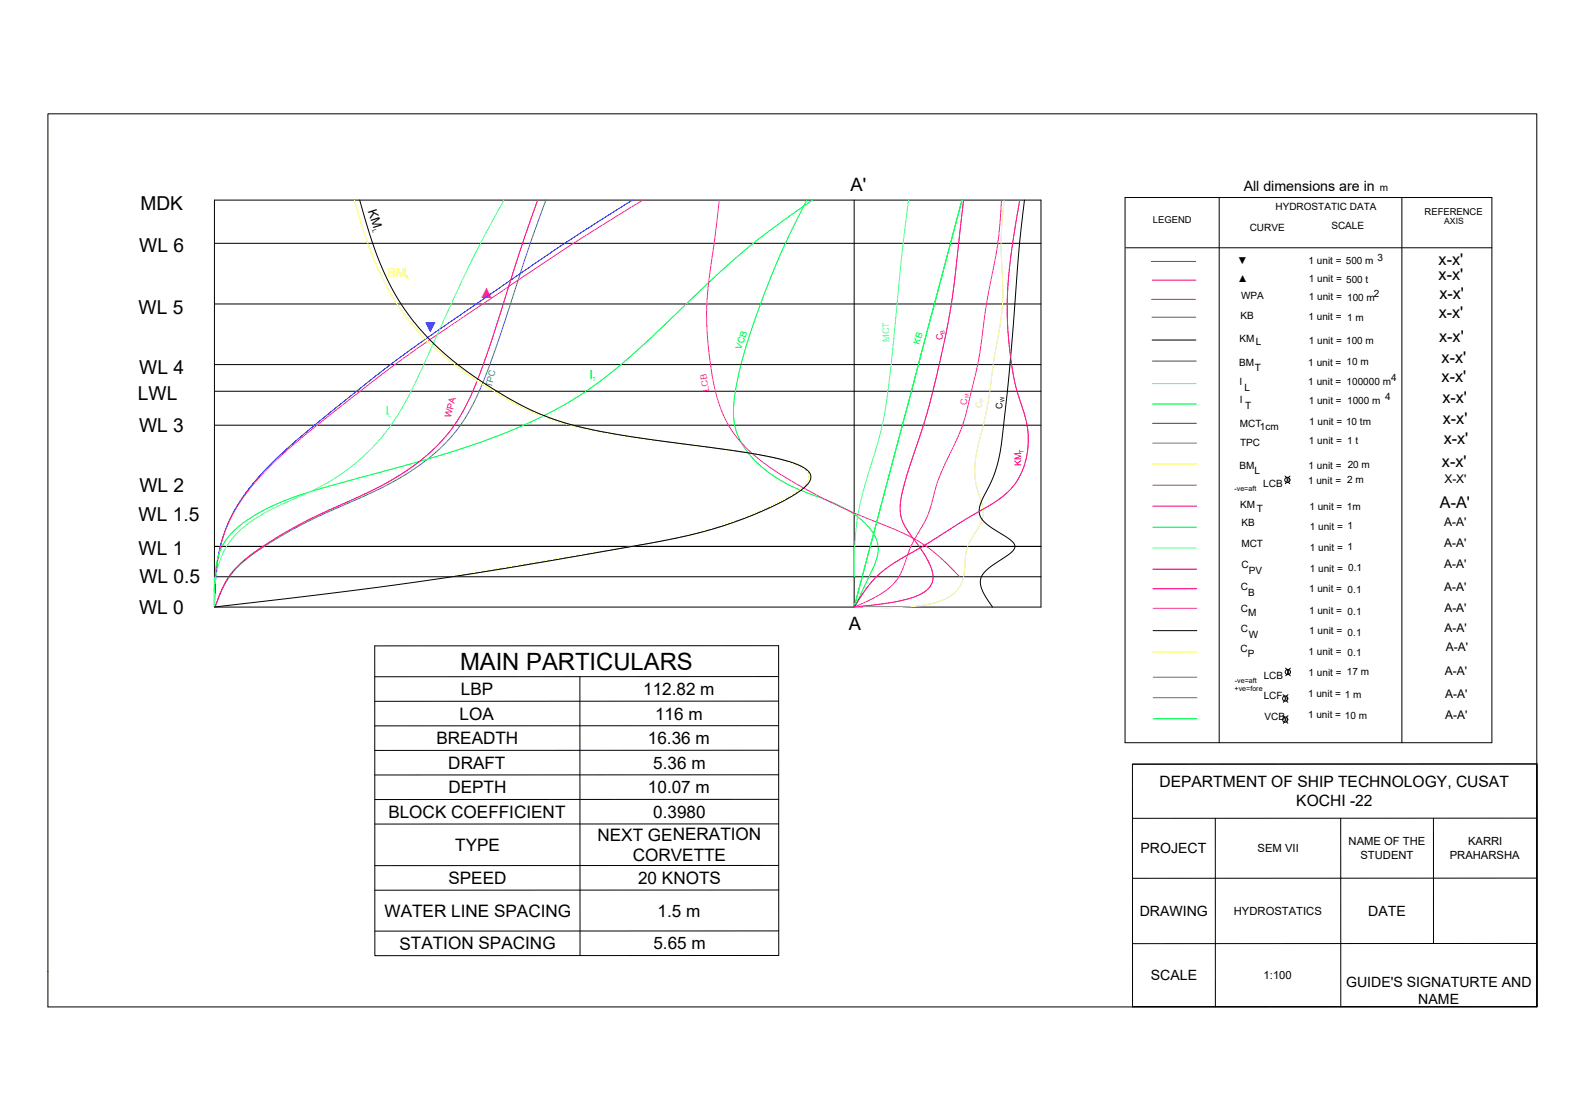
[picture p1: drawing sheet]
<svg xmlns="http://www.w3.org/2000/svg" width="420mm" height="297mm" viewBox="0 0 420 297" stroke-linecap="round" stroke-linejoin="round" font-family="sans-serif">
<!-- layer: 0 -->
<g fill="none" stroke="#000" stroke-width=".27">
<path d="M57.1 53.2h219.9v108.2h-219.9zM95.7 53.2a99.4 99.4 0 0 0 9.5 25.1 71.3 71.3 0 0 0 25.2 24.6 77.1 77.1 0 0 0 32.9 12.4l10.3 1.6 20.6 2.8 8.9 1.4a30.2 30.2 0 0 1 11.5 3.7 2.53 2.53 0 0 1 0 4.4 41.2 41.2 0 0 1-11.8 6.7 129.3 129.3 0 0 1-32.3 9 1427.3 1427.3 0 0 1-113.4 16.5M227.3 53.2v108.2M272.6 53.2l-.4 3.7a583.9 583.9 0 0 0-2.8 33 314.4 314.4 0 0 1-3.8 32.8 41.4 41.4 0 0 1-4.4 10.5 4.5 4.5 0 0 0 1.5 6.3l5.9 3.9a2.14 2.14 0 0 1 1.4 2.4l-1.2 1.3-4.8 3.3a5.5 5.5 0 0 0-3.1 4.2 10.2 10.2 0 0 0 2.6 5.9l.6 .9M299.4 52.5h97.6v145h-97.6zM324.4 52.5v145M373 52.5v145M57.1 64.7h219.9M299.5 65.9h97.5M57.1 97h219.9M57.1 80.8h219.9M306.6 90.4h11.6"/>
<path d="M57.1 104h219.9M57.1 113.1h219.9M57.1 153.4h219.9M57.1 145.3h219.9M306.8 167.7h11.7M408.9 203.2v-172.9h-396.2v237.5h288.7M409 203.2v64.5"/>
</g>
<path d="M145.3 53.2a717.7 717.7 0 0 0-12.6 37l-1.5 4.4a66.8 66.8 0 0 1-10.2 20.5 62.3 62.3 0 0 1-22.4 16.1l-2.1 .9a162.1 162.1 0 0 0-22.7 11 43.2 43.2 0 0 0-11.9 9.2l-2.2 3.3-2.5 5.8M306.7 117.8h11.7M306.9 185.5h11.6" fill="none" stroke="#2776bb" stroke-width=".27"/>
<path d="M214.7 53.2a213.6 213.6 0 0 0-18.3 47 31 31 0 0 0-.9 12.8 22.3 22.3 0 0 0 10.3 13.5 58.2 58.2 0 0 0 14.3 6.6 23.2 23.2 0 0 1 12.8 9.6 8.9 8.9 0 0 1-.6 8.3l-4.8 10.4M216.2 53.2a208.9 208.9 0 0 0-34 28 302.8 302.8 0 0 1-17.3 16.1 114 114 0 0 1-38.6 20.9l-1.5 .5a582.8 582.8 0 0 1-36.4 10.4 75.4 75.4 0 0 0-20.6 7.9 20 20 0 0 0-9.1 9.2 33.5 33.5 0 0 0-1.7 13.7l.1 1.5M256 53.2l-28.7 108.2M306.7 107.4h11.6M306.7 140.2h11.7M306.9 191.1h11.6" fill="none" stroke="#0f0" stroke-width=".27"/>
<!-- layer: PDF_Geometry -->
<g fill="none" stroke="#000" stroke-width=".27">
<path d="M341.9 126.6l.3 .2a1.19 1.19 0 0 1-.2 1.8M343.3 126.6l-.3 .2a1.19 1.19 0 0 0 .2 1.8M342.1 177.7l.2 .2a1.19 1.19 0 0 1-.2 1.8M343.4 177.7l-.3 .2a1.19 1.19 0 0 0 .2 1.8M341.4 184.7l.3 .3a1.18 1.18 0 0 1-.2 1.8M341.4 190.3l.3 .3a1.18 1.18 0 0 1-.2 1.8M342.7 184.7l-.2 .3a1.18 1.18 0 0 0 .2 1.8M342.7 190.3l-.2 .3a1.18 1.18 0 0 0 .2 1.8"/>
<circle cx="342.6" cy="127.6" r=".69"/>
<circle cx="342.7" cy="178.7" r=".69"/>
<circle cx="342" cy="185.8" r=".69"/>
<circle cx="342" cy="191.4" r=".69"/>
</g>
<!-- layer: 0 -->
<path d="M168.3 53.2l-4.3 2.7a1249 1249 0 0 0-60.4 41.3l-17.7 14.1a117.7 117.7 0 0 0-19.3 18.2 40.8 40.8 0 0 0-9.3 25.6l-.2 6.3M306.5 69.5h11.6" fill="none" stroke="#00f" stroke-width=".27"/>
<path d="M171.1 53.2l-4.4 2.7a1294.3 1294.3 0 0 0-61.7 41.1l-18.1 14.1a122 122 0 0 0-19.8 18.1 40.9 40.9 0 0 0-9.9 27.1l-.1 5.1M191.4 53.2l-1.5 12.6a125.2 125.2 0 0 0-1.8 15.7 89 89 0 0 0 3.3 26.1 31.4 31.4 0 0 0 12.9 16.3 150.6 150.6 0 0 0 33.2 16.6 41.3 41.3 0 0 1 16.3 11.3l1.5 1.6M266.5 53.2l-.7 9.3-1.2 7.3a238.4 238.4 0 0 0-4 24.8l-.9 4.6-3.4 13.5a81.6 81.6 0 0 1-5 11l-.4 .9a53.5 53.5 0 0 0-3.4 10.6l-1 2.6-1.3 2.4a37.8 37.8 0 0 0-5 11.1 13.9 13.9 0 0 1-7.5 7.6l-5.4 2.5M306.6 74.5h11.6M306.8 161.8h11.6" fill="none" stroke="#f0f" stroke-width=".27"/>
<path d="M306.5 79.6h11.6" fill="none" stroke="#ed1f24" stroke-width=".27"/>
<path d="M306.5 84.3h11.7" fill="none" stroke="#4554a5" stroke-width=".27"/>
<path d="M306.7 96h11.6" fill="none" stroke="#642165" stroke-width=".27"/>
<path d="M134.1 53.2l-5.2 9.5-4.9 9.6-10.8 23.6a84.5 84.5 0 0 1-11.1 19.8 56.5 56.5 0 0 1-23.7 16.9 48.7 48.7 0 0 0-14.5 8.4 21.1 21.1 0 0 0-6.8 16.1v4.3M241.8 53.2a1103.8 1103.8 0 0 0-4.7 44.2 111.8 111.8 0 0 1-6.3 29.4 69.2 69.2 0 0 0-3.5 23.4v3.2M306.6 102h11.7M306.7 145.8h11.7" fill="none" stroke="#0ff" stroke-width=".27"/>
<path d="M306.7 112.6h11.6" fill="none" stroke="#136734" stroke-width=".27"/>
<path d="M143.1 53.2l-4.5 12.9-4.2 13a210.8 210.8 0 0 1-9.4 26.8 46.8 46.8 0 0 1-20.1 21.4l-5 2.7-8.3 3.9a134.7 134.7 0 0 0-13.3 6.3 66.2 66.2 0 0 0-15.9 11.2l-1.4 1.8-1.1 1.9-2.7 6.3M256.4 53.2l-.9 7.9a257.6 257.6 0 0 1-14.3 65.5l-.2 1a18.3 18.3 0 0 0-1.1 10.3l.9 2.1 2.3 3.3a22.3 22.3 0 0 1 5.1 9.4 5 5 0 0 1-3.4 5.4 40.2 40.2 0 0 1-13.3 2.9l-4.2 .4a31 31 0 0 1 8.4-10.1 88.5 88.5 0 0 1 10.6-6.4l9.4-6.1 5.4-3.1a23.5 23.5 0 0 0 9.4-7.7 22.4 22.4 0 0 0 1.4-20.2 83.3 83.3 0 0 1-3.9-27.2v-1a173.4 173.4 0 0 1 3.3-26.4M306.7 134.6h11.7M306.7 151.4h11.7M306.8 156.5h11.6" fill="none" stroke="#f00" stroke-width=".27"/>
<path d="M94.3 53.2a108.5 108.5 0 0 0 8 21.9 67.4 67.4 0 0 0 23.7 25.5 83.6 83.6 0 0 0 22 11.3 157.7 157.7 0 0 0 27.8 5.4l11.2 1.4a130.9 130.9 0 0 1 23.7 4.4 6.7 6.7 0 0 1 4.6 3.2 3.8 3.8 0 0 1-2 3.6 81.3 81.3 0 0 1-24.7 11l-5.6 1.5a1506.4 1506.4 0 0 1-54.8 9.6l-7.8 1.4M306.7 123.4h11.7M306.8 173.4h11.6" fill="none" stroke="#ff0" stroke-width=".27"/>
<path d="M306.7 129h11.7M306.9 180.1h11.6" fill="none" stroke="#a953a0" stroke-width=".27"/>
<path d="M267.2 53.2l-.7 8.2-.1 6.2a101.7 101.7 0 0 1 .4 13.5l-.5 4-1.9 11.3-1.2 9.2-1.5 7.1a45.1 45.1 0 0 0-2.3 12.7l.4 3.7 .9 3.1a8 8 0 0 1 .1 7.2l-.8 1.4a14.4 14.4 0 0 0-3.3 9.9 9 9 0 0 1-7 9.3 42.5 42.5 0 0 1-14.1 1.6l-8.3-.2" fill="none" stroke="#edee99" stroke-width=".27"/>
<!-- layer: BODY -->
<g fill="none" stroke="#000" stroke-width=".27">
<path d="M99.7 171.8l107.5-.1v82.4h-107.5zM154.3 179.9v74.2M207.2 179.9l-107.5 .1M207.2 186.4l-107.5 .1M207.2 193h-107.5M207.2 199.5l-107.5 .1M207.2 206l-107.5 .1M207.2 212.6h-107.5M207.2 219.1h-107.5M301.3 203.2l.1 64.6 107.6-.1M301.3 203.2h107.6l.1 64.5M301.3 203.2h107.6l.1 64.5h-107.7h107.7"/>
<path d="M323.4 217.6v50.2M356.8 217.6v50.1M381.4 217.6v33.3M408.9 217.6h-107.6M409 203.2v64.6M207.2 230.1l-107.5 .1M207.2 236.7h-107.5M408.9 233.5l-107.6 .1M207.2 247.6h-107.5M408.9 250.9h-107.5"/>
</g>
<text font-size="6.3" x="122.4" y="178.1">MAIN PARTICULARS</text>
<g font-size="5.1">
<text x="37.4" y="55.7">MDK</text>
<text x="37" y="67.1">WL 6</text>
<text x="36.9" y="83.6">WL 5</text>
<text x="37.1" y="99.6">WL 4</text>
<text x="36.7" y="106.3">LWL</text>
<text x="37" y="115">WL 3</text>
<text x="37.1" y="130.7">WL 2</text>
<text x="36.9" y="138.5">WL 1.5</text>
<text x="36.9" y="147.5">WL 1</text>
<text x="37.1" y="155.1">WL 0.5</text>
<text x="37" y="163.3">WL 0</text>
</g>
<g font-size="4.9">
<text x="226.3" y="50.9">A'</text>
<text x="225.8" y="167.5">A</text>
</g>
<g font-size="4.6">
<text x="122.6" y="184.9">LBP</text>
<text x="171.1" y="184.8">112.82 m</text>
<text x="122.3" y="191.4">LOA</text>
<text x="174.3" y="191.3">116 m</text>
<text x="116.1" y="197.9">BREADTH</text>
<text x="172.4" y="197.9">16.36 m</text>
<text x="119.3" y="204.4">DRAFT</text>
<text x="173.8" y="204.4">5.36 m</text>
<text x="119.3" y="211">DEPTH</text>
<text x="172.4" y="210.9">10.07 m</text>
<text x="103.3" y="217.5">BLOCK COEFFICIENT</text>
<text x="173.8" y="217.5">0.3980</text>
<text x="121.1" y="226.3">TYPE</text>
<text x="159" y="223.5">NEXT GENERATION</text>
<text x="168.4" y="229">CORVETTE</text>
<text x="119.3" y="235.1">SPEED</text>
<text x="169.8" y="235.1">20 KNOTS</text>
<text x="102.3" y="243.8">WATER LINE SPACING</text>
<text x="175" y="243.7">1.5 m</text>
<text x="106.3" y="252.5">STATION SPACING</text>
<text x="173.9" y="252.4">5.65 m</text>
</g>
<g font-size="4.3">
<text x="382.8" y="70.4">x-x'</text>
<text x="382.8" y="74.6">x-x'</text>
<text x="383" y="79.6">x-x'</text>
<text x="382.8" y="84.6">x-x'</text>
<text x="383" y="90.8">x-x'</text>
<text x="383.6" y="96.7">x-x'</text>
<text x="383.6" y="101.6">x-x'</text>
<text x="383.8" y="107.2">x-x'</text>
<text x="383.9" y="112.9">x-x'</text>
<text x="384.2" y="118">x-x'</text>
<text x="383.7" y="124.1">x-x'</text>
<text x="383.2" y="135">A-A'</text>
</g>
<g font-size="4.2">
<text x="308.5" y="209.4">DEPARTMENT OF SHIP TECHNOLOGY, CUSAT</text>
<text x="344.9" y="214.4">KOCHI -22</text>
</g>
<text font-size="4" fill="#f0f" x="127.5" y="79.2">▲</text>
<g font-size="3.8">
<text x="330.9" y="50.9">All dimensions are in</text>
<text x="303.5" y="226.9">PROJECT</text>
<text x="303.3" y="243.6">DRAWING</text>
<text x="364.1" y="243.6">DATE</text>
<text x="306.2" y="260.7">SCALE</text>
<text x="358.2" y="262.5">GUIDE'S SIGNATURTE AND</text>
<text x="377.4" y="267">NAME</text>
</g>
<text font-size="3.8" fill="#00f" x="112.7" y="88.2">▼</text>
<text font-size="3.4" x="97.9" y="56.2" transform="rotate(72 97.9 56.2)">KM</text>
<text font-size="3.4" fill="#ff0" x="103.1" y="73.7">BM</text>
<text font-size="3.4" fill="#0f0" x="156.8" y="100.8">I</text>
<text font-size="3.4" fill="#0ff" x="102.5" y="110.5">I</text>
<g font-size="3.2">
<text x="384.3" y="128.5">X-X'</text>
<text x="384.3" y="139.9">A-A'</text>
<text x="384.3" y="145.5">A-A'</text>
<text x="384.3" y="151.1">A-A'</text>
<text x="384.3" y="157.2">A-A'</text>
<text x="384.3" y="162.8">A-A'</text>
<text x="384.4" y="167.9">A-A'</text>
<text x="384.7" y="173.2">A-A'</text>
<text x="384.5" y="179.6">A-A'</text>
<text x="384.6" y="185.5">A-A'</text>
<text x="384.6" y="191.1">A-A'</text>
</g>
<g font-size="3">
<text x="334.7" y="226.6">SEM VII</text>
<text x="358.8" y="224.8">NAME OF THE</text>
<text x="390.6" y="224.8">KARRI</text>
<text x="362" y="228.4">STUDENT</text>
<text x="385.8" y="228.4">PRAHARSHA</text>
<text x="328.3" y="243.3">HYDROSTATICS</text>
<text x="336.3" y="260.4">1:100</text>
</g>
<g font-size="2.7">
<text x="367.2" y="50.7">m</text>
<text x="339.4" y="55.7">HYDROSTATIC DATA</text>
<text x="332.5" y="61.4">CURVE</text>
<text x="354.3" y="60.8">SCALE</text>
<text x="329.3" y="70.2">▼</text>
<text x="348.2" y="70.1">1 unit = 500 m</text>
<text x="366.5" y="69.4">3</text>
<text x="348.3" y="74.9">1 unit = 500 t</text>
<text x="330.3" y="79.6">WPA</text>
<text x="348.3" y="79.7">1 unit = 100 m2</text>
<text x="330.1" y="85">KB</text>
<text x="348.2" y="85.2">1 unit = 1 m</text>
<text x="329.8" y="90.9">KM</text>
<text x="334.1" y="91.9">L</text>
<text x="348.3" y="91.4">1 unit = 100 m</text>
<text x="329.7" y="97.4">BM</text>
<text x="333.9" y="98.6">T</text>
<text x="348.1" y="97.3">1 unit = 10 m</text>
<text x="370.2" y="101.3">4</text>
<text x="329.9" y="102.4">I</text>
<text x="329.9" y="107.2">I</text>
<text x="331.2" y="103.9">L</text>
<text x="348.1" y="102.4">1 unit = 100000 m</text>
<text x="348.2" y="107.5">1 unit = 1000 m</text>
<text x="368.6" y="106.4">4</text>
<text x="329.9" y="113.5">MCT</text>
<text x="331.3" y="108.7">T</text>
<text x="348.4" y="112.9">1 unit = 10 tm</text>
<text x="330" y="118.7">TPC</text>
<text x="335.3" y="114.5">1cm</text>
<text x="348.3" y="118">1 unit = 1 t</text>
<text x="329.8" y="124.8">BM</text>
<text x="333.8" y="126">L</text>
<text x="348.2" y="124.7">1 unit = 20 m</text>
<text x="336.2" y="129.5">LCB</text>
<text x="348.1" y="128.8">1 unit = 2 m</text>
<text x="330" y="135.1">KM</text>
<text x="334.4" y="136">T</text>
<text x="348.4" y="135.6">1 unit = 1m</text>
<text x="330.3" y="140">KB</text>
<text x="348.5" y="140.9">1 unit = 1</text>
<text x="330.3" y="145.5">MCT</text>
<text x="348.5" y="146.5">1 unit = 1</text>
<text x="330.4" y="151.1">C</text>
<text x="332.3" y="152.7">PV</text>
<text x="348.5" y="152">1 unit = 0.1</text>
<text x="330.2" y="156.9">C</text>
<text x="332.1" y="158.4">B</text>
<text x="348.3" y="157.5">1 unit = 0.1</text>
<text x="330.2" y="162.7">C</text>
<text x="332.1" y="163.9">M</text>
<text x="348.3" y="163.2">1 unit = 0.1</text>
<text x="330" y="173.4">C</text>
<text x="330.2" y="168.2">C</text>
<text x="332.3" y="169.6">W</text>
<text x="348.4" y="168.6">1 unit = 0.1</text>
<text x="332" y="174.8">P</text>
<text x="348.2" y="174.2">1 unit = 0.1</text>
<text x="348.2" y="179.9">1 unit = 17 m</text>
<text x="336.3" y="180.5">LCB</text>
<text x="336.3" y="185.8">LCF</text>
<text x="348.1" y="185.4">1 unit = 1 m</text>
<text x="336.5" y="191.4">VCB</text>
<text x="348.1" y="191">1 unit = 10 m</text>
</g>
<text font-size="2.6" x="329.4" y="75.1">▲</text>
<g font-size="2.5">
<text x="306.8" y="59.3">LEGEND</text>
<text x="379.1" y="57.2">REFERENCE</text>
</g>
<g font-size="2.4" fill="#0f0">
<text x="197.2" y="93.1" transform="rotate(-70 197.2 93.1)">VCB</text>
<text x="244.6" y="91.7" transform="rotate(-70 244.6 91.7)">KB</text>
</g>
<text font-size="2.4" fill="#0ff" x="236.6" y="90.9" transform="rotate(-90 236.6 90.9)">MCT</text>
<g font-size="2.4" fill="#ed1f24">
<text x="250.9" y="90.4" transform="rotate(-90 250.9 90.4)">C</text>
<text x="120" y="111.2" transform="rotate(-76 120 111.2)">WPA</text>
</g>
<text font-size="2.4" fill="#2776bb" x="130.8" y="103.3" transform="rotate(-76 130.8 103.3)">TPC</text>
<g font-size="2.4" fill="#f0f">
<text x="188.8" y="103.9" transform="rotate(-100 188.8 103.9)">LCB</text>
<text x="257.4" y="107.7" transform="rotate(-90 257.4 107.7)">C</text>
</g>
<text font-size="2.4" fill="#edee99" x="261.3" y="108.6" transform="rotate(-90 261.3 108.6)">C</text>
<text font-size="2.4" x="266.7" y="108.7" transform="rotate(-90 266.7 108.7)">C</text>
<text font-size="2.4" fill="#f00" x="271.7" y="123.9" transform="rotate(-90 271.7 123.9)">KM</text>
<text font-size="2.3" x="384.3" y="59.5">AXIS</text>
<g font-size="1.9">
<text x="328.5" y="130.5">-ve=aft</text>
<text x="328.5" y="183.8">+ve=fore</text>
<text x="328.6" y="181.5">-ve=aft</text>
</g>
<g font-size="1.5">
<text x="99" y="61.1" transform="rotate(72 99 61.1)">L</text>
<text x="267.2" y="106.9" transform="rotate(-92 267.2 106.9)">W</text>
</g>
<text font-size="1.5" fill="#ff0" x="108.1" y="74.1">L</text>
<text font-size="1.5" fill="#ed1f24" x="251.4" y="88.7" transform="rotate(-92 251.4 88.7)">B</text>
<text font-size="1.5" fill="#0f0" x="157.6" y="101.2">T</text>
<text font-size="1.5" fill="#f0f" x="257.9" y="106" transform="rotate(-92 257.9 106)">M</text>
<text font-size="1.5" fill="#edee99" x="261.8" y="106.8" transform="rotate(-92 261.8 106.8)">P</text>
<text font-size="1.5" fill="#0ff" x="103.3" y="110.9">L</text>
<text font-size="1.5" fill="#f00" x="272.4" y="120.4" transform="rotate(-92 272.4 120.4)">T</text>
</svg>
